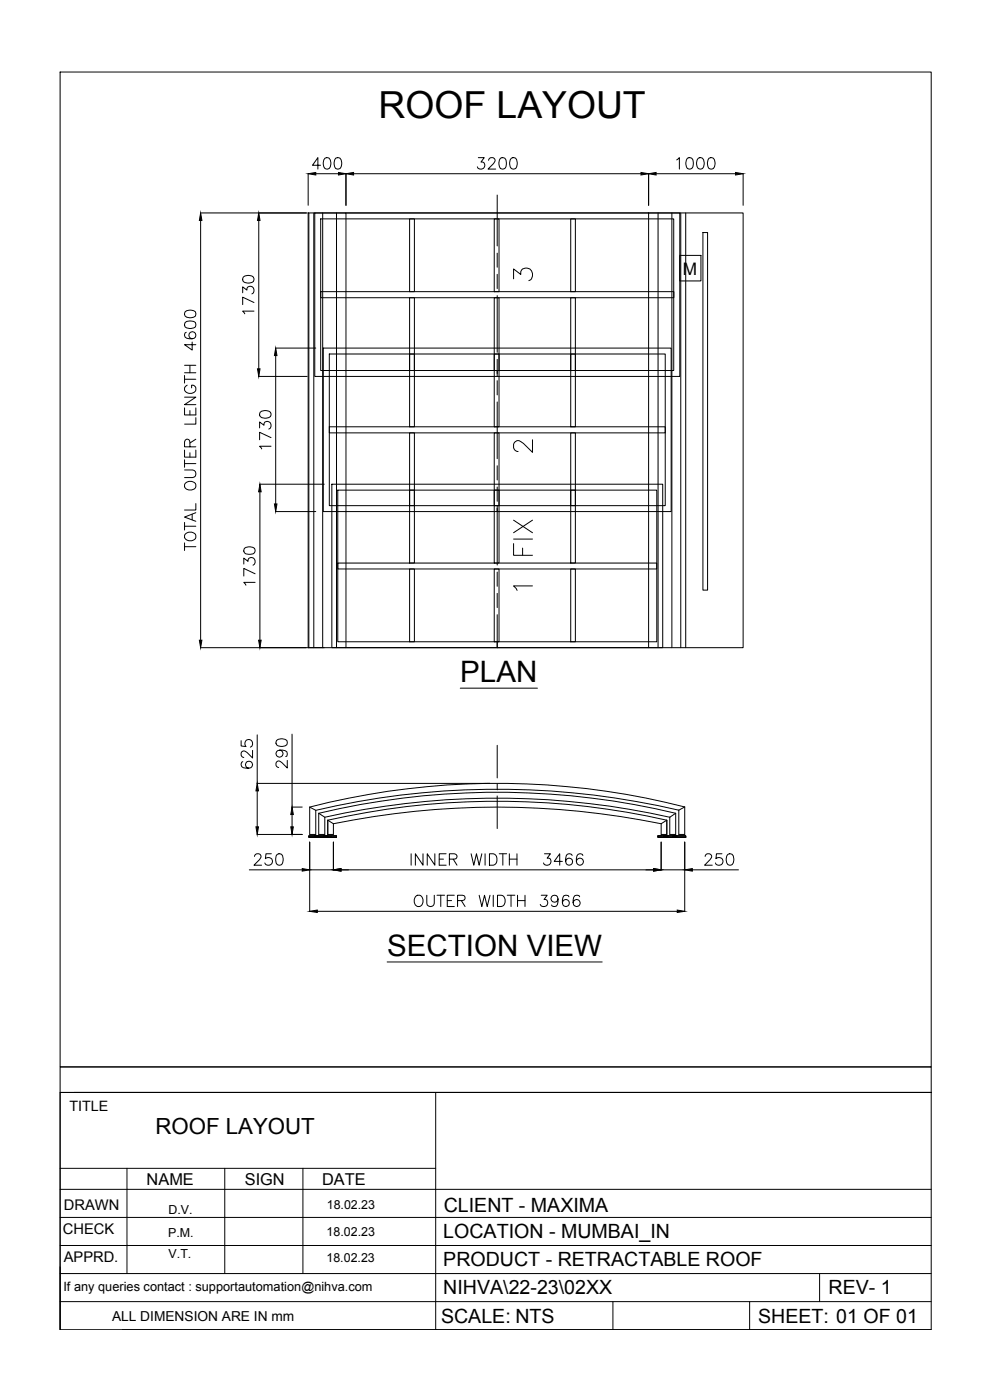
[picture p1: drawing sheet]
<svg xmlns="http://www.w3.org/2000/svg" width="297mm" height="420mm" viewBox="0 0 297 420" stroke-linecap="round" stroke-linejoin="round" font-family="sans-serif">
<!-- layer: 0 -->
<g fill="none" stroke="#000" stroke-width=".3">
<path d="M18 21.6h261.4v298.6h-261.4zM92.5 52.1v9.5M94.7 52.1h6.9M96.2 49.6h-2.4l1.6-2.3v3.4M97.5 47.5a1.07 1.07 0 0 1 1.6 .5 2.71 2.71 0 0 1-.3 2.6 1.07 1.07 0 0 1-1.6-.5 2.71 2.71 0 0 1 .3-2.6zM100.7 47.5a1.1 1.1 0 0 1 1.7 .5 2.71 2.71 0 0 1-.4 2.6 1.07 1.07 0 0 1-1.6-.5 2.85 2.85 0 0 1 .3-2.6zM103.8 52.1v9.5M106.1 52.1h86.2M143.5 47.3h1.8l-1 1.3a1.09 1.09 0 0 1 1.2 1.3 1.09 1.09 0 0 1-1.5 .8l-.5-.1-.3-.5M146.6 48.1l.2-.4 .4-.4 1 .2a.77 .77 0 0 1 .2 1.1l-2 2.1h2.3M149.2 58.5v15.3M150.2 47.5a1.12 1.12 0 0 1 1.6 .5 3.1 3.1 0 0 1-.3 2.6 1.07 1.07 0 0 1-1.6-.5 2.85 2.85 0 0 1 .3-2.6z"/>
<path d="M153.4 47.5a1.07 1.07 0 0 1 1.6 .5 2.85 2.85 0 0 1-.3 2.6 1.1 1.1 0 0 1-1.6-.5 2.71 2.71 0 0 1 .3-2.6zM194.6 52.1v9.5M196.9 52.1h23.8M203 48l.8-.7v3.4M206.2 47.5a1.12 1.12 0 0 1 1.7 .5 3.1 3.1 0 0 1-.3 2.6 1.07 1.07 0 0 1-1.6-.5 2.85 2.85 0 0 1 .2-2.6zM209.5 47.5a1.07 1.07 0 0 1 1.6 .5 2.71 2.71 0 0 1-.3 2.6 1.07 1.07 0 0 1-1.6-.5 2.71 2.71 0 0 1 .3-2.6zM212.7 47.5a1.1 1.1 0 0 1 1.7 .5 2.71 2.71 0 0 1-.4 2.6 1.07 1.07 0 0 1-1.6-.5 2.85 2.85 0 0 1 .3-2.6zM223 52.1v9.5M60.2 63.9h32M60.2 66.2v125.9M77.6 66.2v44.5M92.5 63.9h11.3v130.5h-11.3z"/>
<path d="M92.7 63.9v130.5M94.1 63.9v130.5M94.4 63.9h109.6v49.1h-109.6zM96.2 65.7h105.9v45.5h-105.9zM96.8 63.9v130.5M101 63.9v130.5M103.8 63.9h90.8M122.9 65.7h1.4v21.8h-1.4zM148.3 65.7h1.4v21.8h-1.4zM149.2 76v4.2M171.2 65.7h1.4v21.8h-1.4zM194.6 63.9h28.4v130.5h-28.4z"/>
<path d="M197.4 63.9v130.5M201.6 63.9v130.5M204 76.7h6.3v7.6h-6.3zM204.3 63.9v130.5M205.7 63.9v130.5M210.9 69.8h1.4v107.3h-1.4zM55.5 96.8a2.73 2.73 0 0 1 3.1 0 1.15 1.15 0 0 1-.5 1.6 2.82 2.82 0 0 1-2.6-.3l-.1-.5zM55.5 93.6a2.54 2.54 0 0 1 3.1 0 1.15 1.15 0 0 1-.5 1.6 2.67 2.67 0 0 1-2.6-.3l-.1-.5zM55.9 99.7a.96 .96 0 0 0-.4 1.5 2.54 2.54 0 0 0 3.1 0 1.06 1.06 0 0 0-.5-1.6 1.06 1.06 0 0 0-1.4 .8 1.06 1.06 0 0 0 1 1.3M72.8 87.9v-1.8l1.3 1a1.1 1.1 0 0 1 1.3-1.2 1.1 1.1 0 0 1 .8 1.5l-.2 .5-.4 .3M73 83.2a2.49 2.49 0 0 1 3 0 1.09 1.09 0 0 1-.4 1.6 2.82 2.82 0 0 1-2.6-.3l-.2-.5zM76.2 93.4h-3.4l.6 .8"/>
<path d="M76.2 90.8l-3.4-1.6v2.2M96.2 87.5h106v1.9h-106zM122.9 89.4h1.4v21.8h-1.4zM148.3 89.4h1.4v21.8h-1.4zM149.2 82.3v4.3M149.2 88.7v17M171.2 89.4h1.4v21.8h-1.4zM55.4 119.2h3.4l-3.4 2.2h3.4M55.4 112.7v2.3M55.4 113.8h3.4M55.4 111.9h3.4M55.4 109.6h3.4"/>
<path d="M56.2 115.6a1.27 1.27 0 0 0-.8 1.4 1.27 1.27 0 0 0 1.3 1.1 1.5 1.5 0 0 0 1.6-.4 1.5 1.5 0 0 0 .3-1.6l-.6-.5h-.5v.8M57 109.6v2.3M57.7 102.6v2.5l-2.3-1.7h3.4M77.6 113h14.6M82.7 104.5h12M82.7 106.7v44.5M97 104.5h104.4v49h-104.4zM98.8 106.2h100.8v45.6h-100.8zM122.9 106.2h1.4v21.9h-1.4zM148.3 106.2h1.4v21.9h-1.4zM149.2 107.9v5.1M149.2 114.2v4.3"/>
<path d="M171.2 106.2h1.4v21.9h-1.4zM55.4 135.1v2.1h3.4v-2.1M55.4 122.4v2.1h3.4v-2.1M55.4 138v2.2M55.4 139.1h3.4M57 134.1l-.2-1.9a.74 .74 0 0 0-1.3 0l-.1 1.9h3.4M57 123.2v1.3M57 135.9v1.3M58.8 125.3v2h-3.4M58.8 131.8l-1.8 1.2M77.9 128.4v-1.8l1.3 1a1.09 1.09 0 0 1 1.2-1.1 1.09 1.09 0 0 1 .9 1.4l-.1 .5-.6 .4M78.1 123.7a2.56 2.56 0 0 1 3.1 0 1.07 1.07 0 0 1-.6 1.6 2.71 2.71 0 0 1-2.5-.3l-.2-.5z"/>
<path d="M81.3 133.9h-3.4l.6 .8M81.3 131.3l-3.4-1.6v2.3M98.8 128.1h100.8v1.8h-100.8zM122.9 129.9h1.4v21.9h-1.4zM148.3 129.9h1.4v21.9h-1.4zM149.2 120.6v17.1M149.2 139.8v4.2M171.2 129.9h1.4v21.9h-1.4zM55.4 141h2.4a1.16 1.16 0 0 1 1 1.2 1.16 1.16 0 0 1-1 1.1h-2.4M55.4 156.8v2.3M55.4 157.9h3.4M55.5 145.1a1.96 1.96 0 0 1 3.3 .3 1.61 1.61 0 0 1-.9 1.6 1.61 1.61 0 0 1-1.7-.1 1.17 1.17 0 0 1-.7-1.8z"/>
<path d="M57.7 154.3v1.7M58.8 153.9l-3.4 1.3 3.4 1.2M58.8 151.1v2h-3.4M77.9 145.3h19.4M78 147.6v44.5M82.7 153.5h12M99.6 145.3h99.2v49.1h-99.2zM101.3 147.1h95.8v45.5h-95.8zM122.9 147.1h1.4v21.9h-1.4zM148.3 147.1h1.4v21.9h-1.4zM149.2 146.2v4.2M149.2 151.8v17.8"/>
<path d="M171.2 147.1h1.4v21.9h-1.4zM55.4 164.1h3.4M55.4 162.9v2.3M55.5 160.3a1.96 1.96 0 0 1 3.3 .4 1.63 1.63 0 0 1-.9 1.5 1.63 1.63 0 0 1-1.7-.1 1.17 1.17 0 0 1-.7-1.8zM73.2 169.3v-1.8l1.2 1a1.1 1.1 0 0 1 1.3-1.2 1.1 1.1 0 0 1 .8 1.5l-.1 .5-.5 .3M73.3 164.6a2.67 2.67 0 0 1 3.1 0 1.14 1.14 0 0 1-.5 1.6 3 3 0 0 1-2.6-.3l-.1-.5zM76.5 174.8h-3.3l.6 .8M76.5 172.2l-3.3-1.6v2.3M101.3 169h95.8v1.8h-95.8zM122.9 170.8h1.4v21.8h-1.4zM148.3 170.8h1.4v21.8h-1.4zM149.2 171.7v4.3"/>
<path d="M149.2 178.1v4.3M171.2 170.8h1.4v21.8h-1.4zM60.2 194.4h37.1M103.8 194.4h90.8M149.2 184.5v9.9M138.1 206.5h23.1M72.3 222.3v1.6l1.5 .2a1.21 1.21 0 0 1 0-1.9 1.21 1.21 0 0 1 1.8 .3 1.21 1.21 0 0 1-.5 1.7M72.9 228.6a1 1 0 0 0-.6 .9 1 1 0 0 0 .7 .9 2.65 2.65 0 0 0 2.6-.3 1.04 1.04 0 0 0-.4-1.6 1.04 1.04 0 0 0-1.5 .7 1.04 1.04 0 0 0 .9 1.3M75.8 225.2v2.3l-1.7-1.7a1.05 1.05 0 0 0-1.6-.1 1.08 1.08 0 0 0 .2 1.4l.5 .2M77.1 235.1h69.8M77.2 220.5v14.6M77.2 237.3v10.8"/>
<path d="M83 222.2a2.56 2.56 0 0 1 3.1 0 1.15 1.15 0 0 1-.5 1.6 2.71 2.71 0 0 1-2.6-.3l-.2-.5zM83.9 225.1a1.06 1.06 0 0 1 1 1.5 1.06 1.06 0 0 1-1.7 .4 1.06 1.06 0 0 1 .1-1.7 2.97 2.97 0 0 1 2.8 .3 1.04 1.04 0 0 1-.4 1.5M86.2 228.2v2.3l-1.6-1.6a1.01 1.01 0 0 0-1.5-.4l-.3 .5v.7l.3 .5 .5 .1M87.6 220.3v21.9h3.1M149.2 223.7v9.8M149.2 235.3v1.8M149.2 238.9v9.8M76.4 257l.1-.4a1.08 1.08 0 0 1 1.5-.2 .99 .99 0 0 1-.1 1.6l-1.7 1.7h2.3M77.1 250.4h13.6M81.4 256.2h-1.6l-.2 1.5a1.21 1.21 0 0 1 1.9 0 1.21 1.21 0 0 1-.3 1.8 1.21 1.21 0 0 1-1.7-.5M83.2 256.4a1.09 1.09 0 0 1 1.6 .5 2.92 2.92 0 0 1-.3 2.6 1.12 1.12 0 0 1-1.7-.5 3.1 3.1 0 0 1 .4-2.6zM87.6 244.5v3.6"/>
<path d="M92.7 250.9h2.9v.4h-2.9zM92.9 242.2v8.2h1.8v-7.2M92.9 242.2l1.8 1M92.9 252.7v20.8M94.4 250.9h3.9v.4h-3.9zM94.7 251.3h-1.7h1.7M95.1 251.3h1.8M95.6 244.1a229.7 229.7 0 0 1 107.1 0M95.6 244.1v6.3h1.9v-5.1M95.6 244.1l1.9 1.2M97.1 251.3h-1.6h1.6M97.2 250.9h3.8v.4h-3.8z"/>
<path d="M97.5 245.3a236.4 236.4 0 0 1 103.5 0M97.8 251.3h1.7M98.3 246.2a230.1 230.1 0 0 1 101.8 0M98.3 246.2v4.2h1.7v-3.2M98.3 246.2l1.7 1M100 247.2a244.5 244.5 0 0 1 98.4 0M100 252.7v8.4M123.4 256.2v3.5M126.9 256.2v3.5l-2.3-3.5v3.5M130.5 256.2v3.5l-2.3-3.5v3.5M131.8 257.8h1.3M133.9 256.2h-2.1v3.5h2.1"/>
<path d="M134.8 257.8h1.5a.81 .81 0 0 0 .8-.9l-.3-.5-.5-.2h-1.5v3.5M136 257.8l1.1 1.9M141.4 256.2l.8 3.5 .8-3.5 .8 3.5 .8-3.5M145.5 256.2v3.5M146.9 256.2h1.1a1.86 1.86 0 0 1 1.1 1.7 1.86 1.86 0 0 1-1.1 1.8h-1.1zM149.8 256.2h2.2M150.9 256.2v3.5M152.8 257.8h2.3M152.8 256.2v3.5M155.1 256.2v3.5M163.4 256.2h1.7l-.9 1.3a1.09 1.09 0 0 1 1.1 1.3 1.09 1.09 0 0 1-1.4 .9l-.5-.2-.3-.5M168.7 258.5h-2.4l1.6-2.3v3.5"/>
<path d="M171.7 256.7a.97 .97 0 0 0-1-.5 .97 .97 0 0 0-.8 .7 2.53 2.53 0 0 0 .3 2.6 1.04 1.04 0 0 0 1.5-.5 1.04 1.04 0 0 0-.7-1.4 1.04 1.04 0 0 0-1.3 .9M174.9 256.7a.96 .96 0 0 0-1.5-.3 2.04 2.04 0 0 0 .5 3.3 1.06 1.06 0 0 0 1.2-1 1.06 1.06 0 0 0-1-1.2 1.06 1.06 0 0 0-1.2 1M197.4 250.9h3v.4h-3zM197.4 250.9h1M198.4 252.7v8.4M199.1 250.9h3.9v.4h-3.9zM200.1 246.2v4.2h-1.7v-3.2M200.1 246.2l-1.7 1M201.9 250.9h3.8v.4h-3.8zM202.7 244.1v6.3h-1.7v-5.1M202.7 244.1l-1.7 1.2M203.7 243.1a238.3 238.3 0 0 0-109 .1"/>
<path d="M205.4 242.2a226.2 226.2 0 0 0-112.5 0M205.4 242.2v8.2h-1.7v-7.3M205.4 252.7v20.8M205.4 242.2l-1.7 .9M211.6 257l.3-.6a1.08 1.08 0 0 1 1.5 .2 1.01 1.01 0 0 1-.4 1.4l-1.6 1.7h2.3M216.6 256.2h-1.6l-.2 1.5a1.2 1.2 0 0 1 1.8-.1 1.2 1.2 0 0 1-.2 1.8 1.2 1.2 0 0 1-1.7-.4M218.4 256.4a1.09 1.09 0 0 1 1.6 .5 2.77 2.77 0 0 1-.3 2.6 1.07 1.07 0 0 1-1.6-.5 2.71 2.71 0 0 1 .3-2.6zM74.8 261.1h15.9M92.9 261.1h7.1M95.2 273.5h108M102.3 261.1h93.8M124.6 269.1a1.27 1.27 0 0 1 1.5-.4 1.27 1.27 0 0 1 .8 1.2 1.43 1.43 0 0 1-.4 1.9 1.43 1.43 0 0 1-1.9-.2 2.21 2.21 0 0 1 0-2.5z"/>
<path d="M128.1 268.7v2.4a1.13 1.13 0 0 0 1.1 1 1.13 1.13 0 0 0 1.1-1v-2.4M131.1 268.7h2.3M132.2 268.7v3.4M134.2 270.3h1.3M136.3 268.7h-2.1v3.4h2.1M137.3 270.3l1.9-.2a.84 .84 0 0 0 0-1.3l-1.9-.1v3.4M138.4 270.3l1.1 1.8M143.8 268.7l.8 3.4 .8-3.4 .8 3.4 .8-3.4M148 268.7v3.4M149.3 268.7h1.1a1.8 1.8 0 0 1 1.2 1.7 1.8 1.8 0 0 1-1.2 1.7h-1.1zM152.2 268.7h2.3M153.3 268.7v3.4"/>
<path d="M155.3 270.3h2.2M155.3 268.7v3.4M157.5 268.7v3.4M162.4 268.7h1.8l-1 1.2a1.09 1.09 0 0 1 1.2 1.3 1.09 1.09 0 0 1-1.5 .9l-.5-.2-.3-.5M167.4 269.8a1.06 1.06 0 0 1-1.4 .9 1.06 1.06 0 0 1-.5-1.6 1.06 1.06 0 0 1 1.8 0 3.1 3.1 0 0 1-.3 2.8 1.02 1.02 0 0 1-1.5-.3M170.7 269.1a.99 .99 0 0 0-1-.4 .99 .99 0 0 0-.8 .6 2.48 2.48 0 0 0 .3 2.6 1.04 1.04 0 0 0 1.5-.5 1.04 1.04 0 0 0-.7-1.4 1.04 1.04 0 0 0-1.3 .9M173.9 269.1a1.04 1.04 0 0 0-1.4-.3 2.56 2.56 0 0 0 0 3.1 1.06 1.06 0 0 0 1.5-.5 1.06 1.06 0 0 0-.7-1.4 1.06 1.06 0 0 0-1.3 .9M198.4 261.1h7M207.7 261.1h13.9M116.2 288.7h64.5M18 320.2h261.4v7.7h-261.4zM18 327.9h261.4v71.2h-261.4z"/>
<path d="M18 327.9v71.2M22.2 327.9h257.2M130.7 327.9v71.2M18 356.9h261.4M18 350.6h112.7M38.1 350.6v31.6M67.4 350.6v31.6M90.9 350.6v31.6M18 373.8h261.4M18 365.4h261.4M18 382.2h261.4M18 390.6h261.4"/>
<path d="M36.7 399.1h242.7M183.9 390.6v8.5M224.9 390.6v8.5M245.9 382.2v8.4"/>
</g>
<g fill="#000" stroke="#000" stroke-width=".3">
<path d="M92.5 52.1l2.2-.3v.7zM101.6 51.8l2.2 .3-2.2 .4zM103.8 52.1l2.3-.3v.7zM192.3 51.8l2.3 .3-2.3 .4zM194.6 52.1l2.3-.3v.7zM220.7 51.8l2.3 .3-2.3 .4zM60.2 63.9l.4 2.3h-.8zM77.6 63.9l.4 2.3h-.7zM77.3 110.7h.7l-.4 2.3zM82.7 104.5l.4 2.2h-.8zM78 145.3l.4 2.3h-.8zM82.3 151.2h.8l-.4 2.3z"/>
<path d="M59.8 192.1h.8l-.4 2.3zM77.6 192.1h.8l-.4 2.3zM77.2 235.1l.4 2.2h-.8zM76.8 248.1h.8l-.4 2.3zM87.2 248.1h.8l-.4 2.3zM87.6 242.2l.4 2.3h-.8zM90.7 260.7l2.2 .4-2.2 .3zM92.9 273.5l2.3-.4v.7zM100 261.1l2.3-.4v.7zM196.1 260.7l2.3 .4-2.3 .3zM203.2 273.1l2.2 .4-2.2 .3zM205.4 261.1l2.3-.4v.7z"/>
</g>
<text font-size="11.2" x="113.6" y="35.5">ROOF LAYOUT</text>
<text font-size="9.7" x="160.9" y="178.5" transform="rotate(-90 160.9 178.5)">1 FIX</text>
<g font-size="8.9">
<text x="138.1" y="204.6">PLAN</text>
<text x="116.2" y="286.8">SECTION VIEW</text>
</g>
<g font-size="7.1">
<text x="153.1" y="85.4">3</text>
<text x="153.1" y="136.9">2</text>
</g>
<text font-size="6.7" x="46.7" y="340.3">ROOF LAYOUT</text>
<g font-size="5.9">
<text x="133.1" y="363.7">CLIENT - MAXIMA</text>
<text x="133" y="371.6">LOCATION - MUMBAI_IN</text>
<text x="133" y="380.1">PRODUCT - RETRACTABLE ROOF</text>
<text x="133" y="388.5">NIHVA\22-23\02XX</text>
<text x="248.6" y="388.4">REV- 1</text>
<text x="132.3" y="396.9">SCALE: NTS</text>
<text x="227.5" y="396.9">SHEET: 01 OF 01</text>
</g>
<text font-size="5.2" x="204.9" y="82.5">M</text>
<g font-size="4.9">
<text x="44" y="355.7">NAME</text>
<text x="73.4" y="355.7">SIGN</text>
<text x="96.6" y="355.7">DATE</text>
</g>
<g font-size="4.4">
<text x="19.1" y="363">DRAWN</text>
<text x="18.9" y="370.4">CHECK</text>
<text x="19.1" y="378.8">APPRD.</text>
</g>
<text font-size="4.3" x="20.9" y="333.3">TITLE</text>
<text font-size="4.1" x="33.6" y="396.3">ALL DIMENSION ARE IN mm</text>
<text font-size="3.8" x="19" y="387.6">If any queries contact : supportautomation@nihva.com</text>
<g font-size="3.7">
<text x="50.5" y="364.3">D.V.</text>
<text x="98" y="362.7">18.02.23</text>
<text x="50.4" y="371.3">P.M.</text>
<text x="98" y="370.8">18.02.23</text>
<text x="50.6" y="377.7">V.T.</text>
<text x="98" y="378.7">18.02.23</text>
</g>
</svg>
